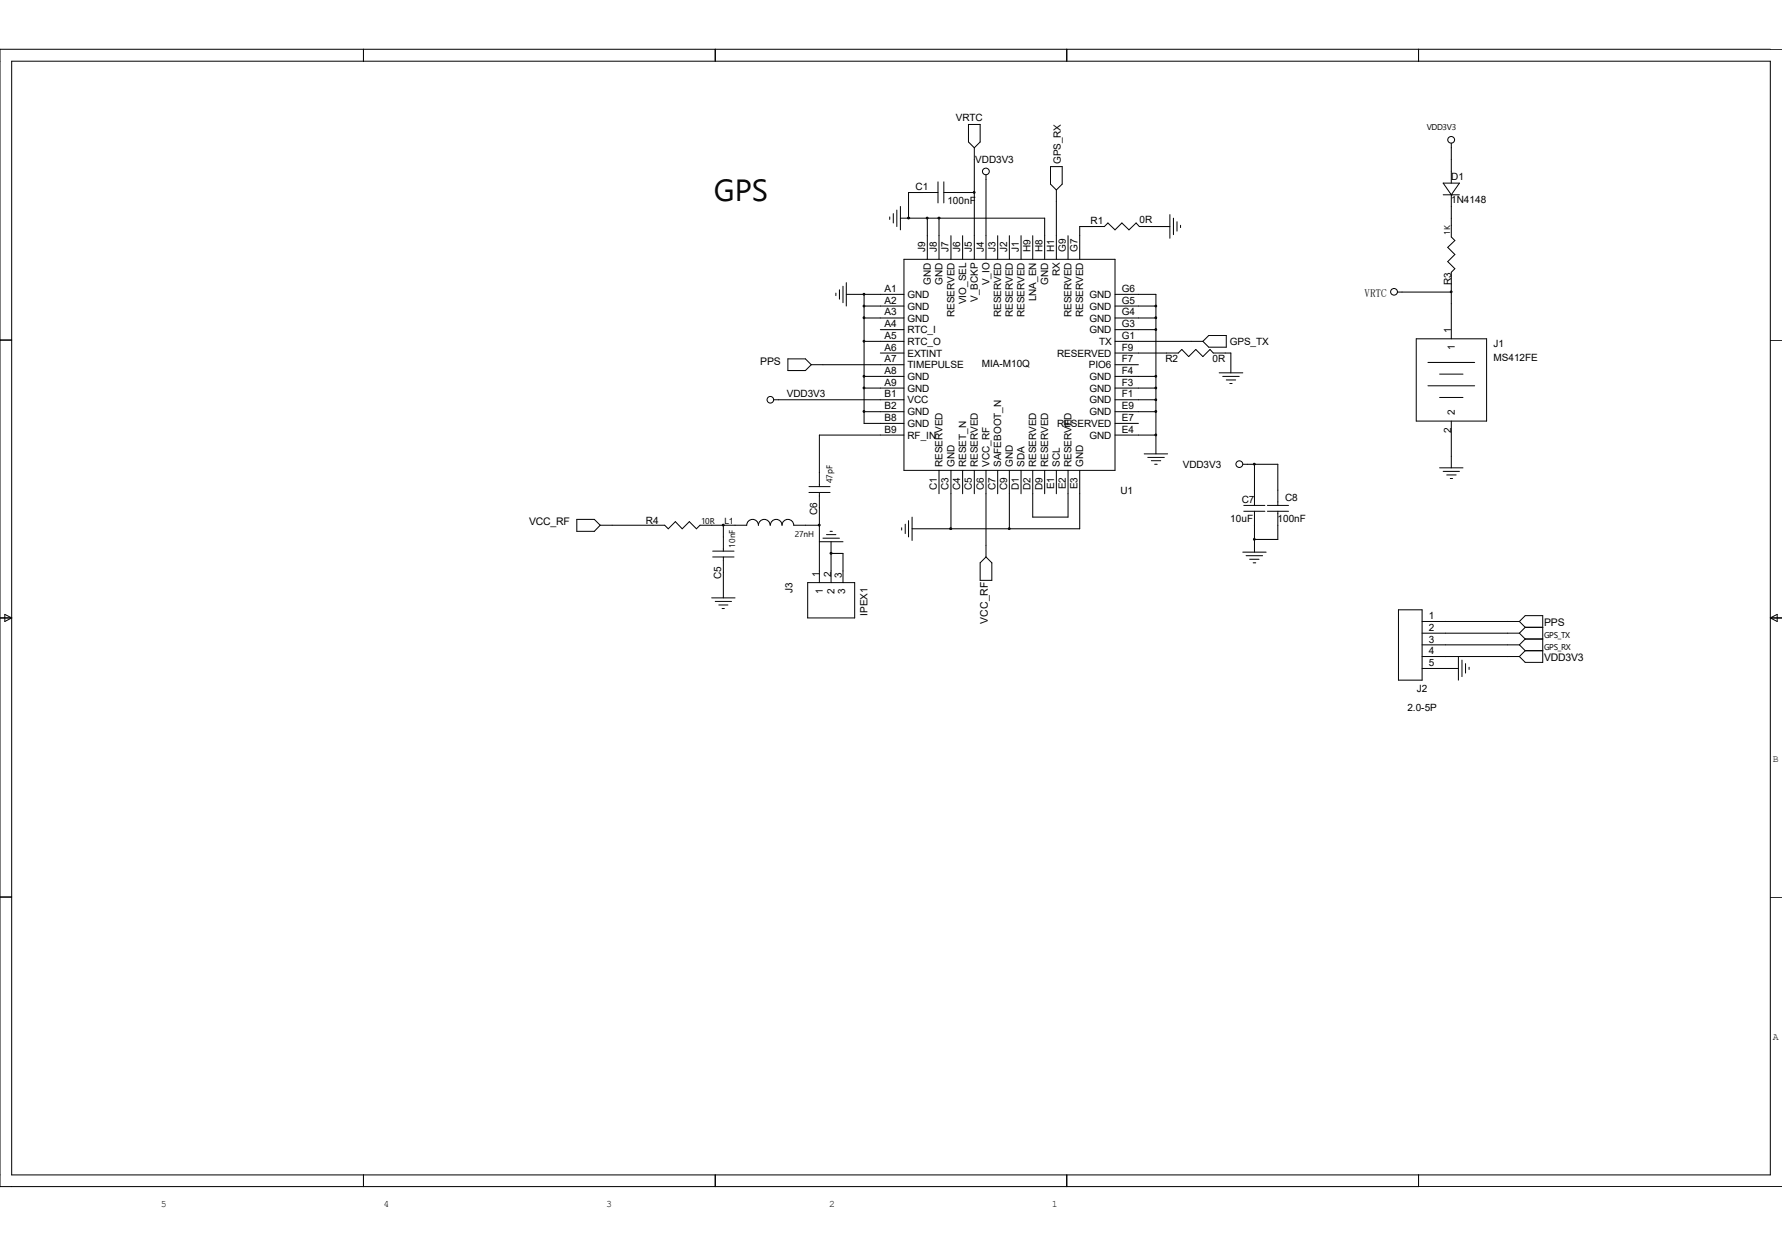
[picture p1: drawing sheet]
<svg xmlns="http://www.w3.org/2000/svg" width="297mm" height="210mm" viewBox="0 0 297 210" stroke-linecap="round" stroke-linejoin="round" font-family="sans-serif">
<g fill="none" stroke="#000" stroke-width=".17">
<path d="M1.9 10.2h293.2v185.6h-293.2zM60.6 8.2v2M119.2 8.2v2M177.8 8.2v2M236.4 8.2v2M297 8.2h-297v189.6h297M148.3 36.2v.4M148.9 35.6v1.6M149.5 35v2.8M150.1 36.4h24v6.8M150.1 34.4v3.9M154.6 36.4v6.8"/>
<path d="M156.3 32.1h-4.9v4.3M156.3 30.3v3.5M156.5 36.4v6.8M157.3 32.1h5.1M157.3 30.3v3.5M158.5 39.3v3.9M160.4 39.3v3.9M161.4 20.7h2v3l-1 .9-1-.9zM162.4 24.6v18.6M164.3 29.1v14.1M166.3 39.3v3.9M168.2 39.3v3.9"/>
<path d="M170.2 39.3v3.9M172.1 39.3v3.9M175.1 27.8h1.9v2.9l-.9 1-1-1zM176.1 31.7v11.5M178 39.3v3.9M195 37.8h-5.1l-.5-.6-1.2 1.1-1.2-1.1-1.2 1.1-1.1-1.1-.6 .6h-4.1v5.4M195 35.8v3.9M195.6 36.4v2.7M196.2 37v1.5M196.8 37.5v.4M240.5 32.5h2.7M240.5 30.5h2.7l-1.3 2z"/>
<path d="M241.9 32.5h.1M241.9 23.9v6.6M241.9 32.5v7l.6 .6-1.2 1.1 1.2 1.2-1.2 1.2 1.2 1.2-.6 .6v11.1M0 56.7h1.9M131.3 59.8h2.9l1 1-1 1h-2.9zM139.3 48.9v.4M139.9 48.3v1.6M140.5 47.7v2.8M141.1 49.1h9.6M141.1 47.1v3.9M144 51h6.7M144 53h6.7"/>
<path d="M144 56.9h6.7M144 49.1v21.5h6.7M146.7 54.9h4M146.7 58.8h4M150.7 43.2h35.1v35.2h-35.1zM185.8 49.1h6.9v26.5M185.8 51h6.9M185.8 53h6.9M185.8 54.9h6.9M185.8 56.9h14.7M185.8 58.8h10.6l.6-.5 1.1 1.1 1.2-1.1 1.2 1.1 1.2-1.1 .5 .5h2.9v3.3M201.5 55.9h2.9v2h-2.9l-1-1z"/>
<path d="M232.9 48.7h9M236.1 56.5h11.7v13.7h-11.7zM295.1 56.7h1.9M128.9 66.6h21.8M135.2 60.8h15.5M144 62.7h6.7M144 64.7h6.7M144 68.6h6.7M150.7 72.5h-14.1v8.6M156.5 78.4v3.9M158.5 78.4v9.7M160.4 78.4v3.9"/>
<path d="M162.4 78.4v3.9M164.3 78.4v14.4M166.3 78.4v3.9M168.2 78.4v9.7M170.2 78.4v3.9M172.1 78.4v7.8h5.9v-7.8M174.1 78.4v3.9M176.1 78.4v3.9M180 78.4v9.7h-28M185.8 60.8h3.9M185.8 62.7h6.9M185.8 64.7h6.9"/>
<path d="M185.8 66.6h6.9M185.8 68.6h6.9M185.8 70.6h3.9M185.8 72.5h6.9M190.7 75.6h3.9M191.3 76.2h2.8M191.9 76.8h1.6M192.4 77.4h.5M203.2 62.1h3.9M203.8 62.7h2.7M204.4 63.3h1.6M205 63.9h.4"/>
<path d="M207.1 77.4h5.9v6.8M209.1 77.4v6.8M238 60.4h7.8M238 64.3h7.8M239.9 62.4h3.9M239.9 66.3h3.9M239.9 78h3.9M240.5 78.6h2.7M241.1 79.2h1.6M241.7 79.8h.4M241.9 70.2v7.8M96.1 86.6h3l.9 .9-.9 1.1h-3z"/>
<path d="M100 87.5h10.8l.6 .6 1.2-1.1 1.1 1.1 1.2-1.1 1.2 1.1 .6-.6h7.8a.97 .97 0 0 1 .9-.9 .97 .97 0 0 1 1 .9 .97 .97 0 0 1 1-.9 .97 .97 0 0 1 1 .9M118.6 99.7h3.9M118.8 92.8h3.5M118.8 91.9h3.5M120.6 87.5v4.4M120.6 92.8v6.9M128.4 87.5a.97 .97 0 0 1 1-.9 .97 .97 0 0 1 .9 .9 .97 .97 0 0 1 1-.9 .97 .97 0 0 1 1 .9h4.3M134.6 97.1h7.9v5.9h-7.9zM134.8 82.1h3.5M134.8 81.1h3.5M136.6 82.1v15M136.6 90.3h3.9"/>
<path d="M137.2 89.7h2.7M137.8 89.1h1.5M138.3 88.6h.4M138.5 90.3v6.8M138.5 92.2h2v4.9M150.3 88v.3M150.9 87.4v1.5M151.4 86.8v2.7M152 86.2v3.9M163.4 93.8l.9-1 1 1v2.9h-1.9zM207.1 92h3.9M207.3 84.2h3.5"/>
<path d="M207.3 85.2h3.5M207.7 92.6h2.7M208.3 93.2h1.5M208.9 93.8h.4M209.1 85.2v6.8M211.2 84.2h3.6M211.2 85.2h3.6M213 85.2v4.7h-3.9M0 103h1.9M.8 102.4l1.1 .6-1.1 .6zM119.2 100.2h2.7M119.8 100.8h1.5"/>
<path d="M120.4 101.4h.3M233.1 101.6h3.9v11.8h-3.9zM237 103.6h16.2M237 105.5h16.2M237 107.5h16.2M237 109.4h16.2M237 111.4h6.1M243.1 109.4v4M243.7 110v2.8M244.3 110.6v1.6M244.9 111.2v.4M253.2 107.5l1 1"/>
<path d="M253.2 103.6l1-1h2.9v7.8h-2.9l-1-1M253.2 105.5l1 1M253.2 103.6l1 1M254.2 108.5h2.9M254.2 106.5h2.9M254.2 106.5l-1 1M254.2 104.6h2.9M254.2 104.6l-1 .9M254.2 108.5l-1 .9M295.1 103h1.9M295.1 103l1.1-.6v1.2zM0 149.5h1.9"/>
<path d="M295.1 149.5h1.9M60.6 195.8v2M119.2 195.8v2M177.8 195.8v2M236.4 195.8v2"/>
<circle cx="164.3" cy="28.6" r=".56"/>
<circle cx="241.9" cy="23.3" r=".56"/>
<circle cx="232.4" cy="48.6" r=".56"/>
<circle cx="128.4" cy="66.6" r=".55"/>
<circle cx="206.6" cy="77.4" r=".56"/>
</g>
<g fill="#000" stroke="#000" stroke-width=".17">
<path d="M151.3 36.2h.2v.2h-.2z" fill-rule="evenodd"/>
<path d="M156.4 36.2h.2v.2h-.2z" fill-rule="evenodd"/>
<path d="M138.4 92.1h.2v.2h-.2z" fill-rule="evenodd"/>
<path d="M158.3 88h.3v.2h-.3z" fill-rule="evenodd"/>
<circle cx="154.5" cy="36.3" r=".15"/>
<circle cx="162.4" cy="32.1" r=".15"/>
<circle cx="144" cy="53" r=".15"/>
<circle cx="144" cy="49" r=".15"/>
<circle cx="144" cy="56.9" r=".15"/>
<circle cx="144" cy="51" r=".15"/>
<circle cx="192.6" cy="51" r=".15"/>
<circle cx="192.6" cy="54.9" r=".15"/>
<circle cx="192.6" cy="53" r=".15"/>
<circle cx="241.9" cy="48.6" r=".15"/>
<circle cx="144" cy="62.7" r=".15"/>
<circle cx="144" cy="64.7" r=".15"/>
<circle cx="144" cy="68.6" r=".15"/>
<circle cx="192.6" cy="68.6" r=".15"/>
<circle cx="192.6" cy="62.7" r=".15"/>
<circle cx="192.6" cy="66.6" r=".15"/>
<circle cx="192.6" cy="64.7" r=".15"/>
<circle cx="192.6" cy="72.5" r=".15"/>
<circle cx="209.1" cy="77.4" r=".15"/>
<circle cx="120.5" cy="87.5" r=".15"/>
<circle cx="136.5" cy="87.5" r=".15"/>
<circle cx="168.2" cy="88.1" r=".15"/>
<circle cx="209.1" cy="89.9" r=".15"/>
</g>
<text font-size="5.1" x="119" y="33.4">GPS</text>
<text font-size="1.9" x="227.4" y="49.5">VRTC</text>
<g font-size="1.7">
<text x="159.3" y="20.2">VRTC</text>
<text x="162.6" y="27.2">VDD3V3</text>
<text x="176.8" y="27.4" transform="rotate(-90 176.8 27.4)">GPS_RX</text>
<text x="241.9" y="29.9">D1</text>
<text x="152.6" y="31.7">C1</text>
<text x="157.9" y="34">100nF</text>
<text x="241.9" y="33.8">1N4148</text>
<text x="181.8" y="37.3">R1</text>
<text x="189.9" y="37.2">0R</text>
<text x="154.2" y="42" transform="rotate(-90 154.2 42)">J9</text>
<text x="155.2" y="47.5" transform="rotate(-90 155.2 47.5)">GND</text>
<text x="156.1" y="42" transform="rotate(-90 156.1 42)">J8</text>
<text x="157.1" y="47.5" transform="rotate(-90 157.1 47.5)">GND</text>
<text x="158.1" y="42" transform="rotate(-90 158.1 42)">J7</text>
<text x="160" y="42" transform="rotate(-90 160 42)">J6</text>
<text x="162" y="42" transform="rotate(-90 162 42)">J5</text>
<text x="164" y="42" transform="rotate(-90 164 42)">J4</text>
<text x="164.9" y="47.6" transform="rotate(-90 164.9 47.6)">V_IO</text>
<text x="165.9" y="42" transform="rotate(-90 165.9 42)">J3</text>
<text x="167.9" y="42" transform="rotate(-90 167.9 42)">J2</text>
<text x="169.8" y="42" transform="rotate(-90 169.8 42)">J1</text>
<text x="171.7" y="42" transform="rotate(-90 171.7 42)">H9</text>
<text x="173.7" y="42" transform="rotate(-90 173.7 42)">H8</text>
<text x="174.7" y="47.5" transform="rotate(-90 174.7 47.5)">GND</text>
<text x="175.7" y="42" transform="rotate(-90 175.7 42)">H1</text>
<text x="176.7" y="46.1" transform="rotate(-90 176.7 46.1)">RX</text>
<text x="177.6" y="42" transform="rotate(-90 177.6 42)">G9</text>
<text x="179.6" y="42" transform="rotate(-90 179.6 42)">G7</text>
<text x="241.9" y="47.5" transform="rotate(-90 241.9 47.5)">R3</text>
<text x="147.4" y="48.7">A1</text>
<text x="147.4" y="50.6">A2</text>
<text x="147.4" y="52.6">A3</text>
<text x="151.3" y="49.7">GND</text>
<text x="151.3" y="51.6">GND</text>
<text x="151.3" y="53.6">GND</text>
<text x="159.1" y="52.8" transform="rotate(-90 159.1 52.8)">RESERVED</text>
<text x="161" y="50.7" transform="rotate(-90 161 50.7)">VIO_SEL</text>
<text x="163" y="50.3" transform="rotate(-90 163 50.3)">V_BCKP</text>
<text x="166.9" y="52.8" transform="rotate(-90 166.9 52.8)">RESERVED</text>
<text x="168.8" y="52.8" transform="rotate(-90 168.8 52.8)">RESERVED</text>
<text x="170.8" y="52.8" transform="rotate(-90 170.8 52.8)">RESERVED</text>
<text x="172.7" y="50.2" transform="rotate(-90 172.7 50.2)">LNA_EN</text>
<text x="178.6" y="52.8" transform="rotate(-90 178.6 52.8)">RESERVED</text>
<text x="180.6" y="52.8" transform="rotate(-90 180.6 52.8)">RESERVED</text>
<text x="181.6" y="53.6">GND</text>
<text x="181.6" y="51.6">GND</text>
<text x="181.6" y="49.7">GND</text>
<text x="187" y="52.6">G4</text>
<text x="187" y="50.6">G5</text>
<text x="187" y="48.7">G6</text>
<text x="147.4" y="54.5">A4</text>
<text x="147.4" y="56.5">A5</text>
<text x="147.4" y="58.5">A6</text>
<text x="151.3" y="55.5">RTC_I</text>
<text x="151.3" y="57.5">RTC_O</text>
<text x="151.3" y="59.4">EXTINT</text>
<text x="176.2" y="59.4">RESERVED</text>
<text x="181.6" y="55.5">GND</text>
<text x="183.2" y="57.5">TX</text>
<text x="187" y="58.5">F9</text>
<text x="187" y="56.5">G1</text>
<text x="187" y="54.5">G3</text>
<text x="205" y="57.5">GPS_TX</text>
<text x="241.9" y="55.5" transform="rotate(-90 241.9 55.5)">1</text>
<text x="242.5" y="58.4" transform="rotate(-90 242.5 58.4)">1</text>
<text x="248.9" y="57.9">J1</text>
<text x="126.7" y="60.8">PPS</text>
<text x="147.4" y="60.4">A7</text>
<text x="147.4" y="62.4">A8</text>
<text x="147.4" y="64.3">A9</text>
<text x="151.3" y="61.4">TIMEPULSE</text>
<text x="151.3" y="63.3">GND</text>
<text x="151.3" y="65.3">GND</text>
<text x="163.6" y="61.2">MIA-M10Q</text>
<text x="181.5" y="61.4">PIO6</text>
<text x="181.6" y="65.3">GND</text>
<text x="181.6" y="63.3">GND</text>
<text x="187" y="64.3">F3</text>
<text x="187" y="62.4">F4</text>
<text x="187" y="60.4">F7</text>
<text x="194.3" y="60.4">R2</text>
<text x="202.1" y="60.4">0R</text>
<text x="248.9" y="60.2">MS412FE</text>
<text x="131.1" y="66.3">VDD3V3</text>
<text x="147.4" y="66.3">B1</text>
<text x="147.4" y="68.2">B2</text>
<text x="147.4" y="70.2">B8</text>
<text x="151.3" y="67.2">VCC</text>
<text x="151.3" y="69.2">GND</text>
<text x="151.3" y="71.2">GND</text>
<text x="176.2" y="71.2">RESERVED</text>
<text x="181.6" y="69.2">GND</text>
<text x="181.6" y="67.2">GND</text>
<text x="187" y="70.2">E7</text>
<text x="187" y="68.2">E9</text>
<text x="187" y="66.3">F1</text>
<text x="242.5" y="69.2" transform="rotate(-90 242.5 69.2)">2</text>
<text x="147.4" y="72.1">B9</text>
<text x="151.3" y="73.1">RF_IN</text>
<text x="157.1" y="77.8" transform="rotate(-90 157.1 77.8)">RESERVED</text>
<text x="159.1" y="77.8" transform="rotate(-90 159.1 77.8)">GND</text>
<text x="161" y="77.8" transform="rotate(-90 161 77.8)">RESET_N</text>
<text x="163" y="77.8" transform="rotate(-90 163 77.8)">RESERVED</text>
<text x="164.9" y="77.8" transform="rotate(-90 164.9 77.8)">VCC_RF</text>
<text x="166.9" y="77.8" transform="rotate(-90 166.9 77.8)">SAFEBOOT_N</text>
<text x="168.8" y="77.8" transform="rotate(-90 168.8 77.8)">GND</text>
<text x="170.8" y="77.8" transform="rotate(-90 170.8 77.8)">SDA</text>
<text x="172.7" y="77.8" transform="rotate(-90 172.7 77.8)">RESERVED</text>
<text x="174.7" y="77.8" transform="rotate(-90 174.7 77.8)">RESERVED</text>
<text x="176.7" y="77.8" transform="rotate(-90 176.7 77.8)">SCL</text>
<text x="178.6" y="77.8" transform="rotate(-90 178.6 77.8)">RESERVED</text>
<text x="180.6" y="77.8" transform="rotate(-90 180.6 77.8)">GND</text>
<text x="181.6" y="73.1">GND</text>
<text x="187" y="72.1">E4</text>
<text x="197.1" y="78">VDD3V3</text>
<text x="241.9" y="72.1" transform="rotate(-90 241.9 72.1)">2</text>
<text x="156.1" y="81.7" transform="rotate(-90 156.1 81.7)">C1</text>
<text x="158.1" y="81.7" transform="rotate(-90 158.1 81.7)">C3</text>
<text x="160" y="81.7" transform="rotate(-90 160 81.7)">C4</text>
<text x="162" y="81.7" transform="rotate(-90 162 81.7)">C5</text>
<text x="164" y="81.7" transform="rotate(-90 164 81.7)">C6</text>
<text x="165.9" y="81.7" transform="rotate(-90 165.9 81.7)">C7</text>
<text x="167.9" y="81.7" transform="rotate(-90 167.9 81.7)">C9</text>
<text x="169.8" y="81.7" transform="rotate(-90 169.8 81.7)">D1</text>
<text x="171.7" y="81.7" transform="rotate(-90 171.7 81.7)">D2</text>
<text x="173.7" y="81.7" transform="rotate(-90 173.7 81.7)">D9</text>
<text x="175.7" y="81.6" transform="rotate(-90 175.7 81.6)">E1</text>
<text x="177.6" y="81.6" transform="rotate(-90 177.6 81.6)">E2</text>
<text x="179.6" y="81.6" transform="rotate(-90 179.6 81.6)">E3</text>
<text x="186.7" y="82.3">U1</text>
<text x="207" y="83.9">C7</text>
<text x="214.2" y="83.5">C8</text>
<text x="88.2" y="87.5">VCC_RF</text>
<text x="107.7" y="87.4">R4</text>
<text x="136.2" y="85.8" transform="rotate(-90 136.2 85.8)">C6</text>
<text x="205.1" y="87">10uF</text>
<text x="212.9" y="87">100nF</text>
<text x="120.2" y="96.6" transform="rotate(-90 120.2 96.6)">C5</text>
<text x="132.1" y="98.9" transform="rotate(-90 132.1 98.9)">J3</text>
<text x="136.6" y="96.2" transform="rotate(-90 136.6 96.2)">1</text>
<text x="137.2" y="99.1" transform="rotate(-90 137.2 99.1)">1</text>
<text x="138.5" y="96.2" transform="rotate(-90 138.5 96.2)">2</text>
<text x="139.1" y="99.1" transform="rotate(-90 139.1 99.1)">2</text>
<text x="140.3" y="96.4" transform="rotate(-90 140.3 96.4)">3</text>
<text x="140.9" y="99.1" transform="rotate(-90 140.9 99.1)">3</text>
<text x="144.6" y="102.6" transform="rotate(-90 144.6 102.6)">IPEX1</text>
<text x="164.6" y="103.9" transform="rotate(-90 164.6 103.9)">VCC_RF</text>
<text x="238.2" y="103.2">1</text>
<text x="238.2" y="105.2">2</text>
<text x="238.2" y="107.1">3</text>
<text x="257.3" y="104.4">PPS</text>
<text x="238.2" y="109.1">4</text>
<text x="238.2" y="111">5</text>
<text x="257.3" y="110.2">VDD3V3</text>
<text x="234.6" y="118.4">2.0-5P</text>
<text x="236.1" y="115.3">J2</text>
</g>
<g font-size="1.6">
<text x="295.5" y="127">B</text>
<text x="295.5" y="173.3">A</text>
<text x="26.8" y="201.2">5</text>
<text x="63.9" y="201.2">4</text>
<text x="101" y="201.2">3</text>
<text x="138.2" y="201.2">2</text>
<text x="175.3" y="201.2">1</text>
</g>
<g font-size="1.4">
<text x="237.8" y="21.7">VDD3V3</text>
<text x="241.7" y="39.1" transform="rotate(-90 241.7 39.1)">1K</text>
<text x="138.7" y="80.5" transform="rotate(-90 138.7 80.5)">47pF</text>
<text x="116.8" y="87.4">10R</text>
<text x="120.7" y="87.4">L1</text>
<text x="132.5" y="89.5">27nH</text>
<text x="122.5" y="91.3" transform="rotate(-90 122.5 91.3)">10nF</text>
<text x="257.3" y="106.3">GPS_TX</text>
<text x="257.3" y="108.3">GPS_RX</text>
</g>
</svg>
